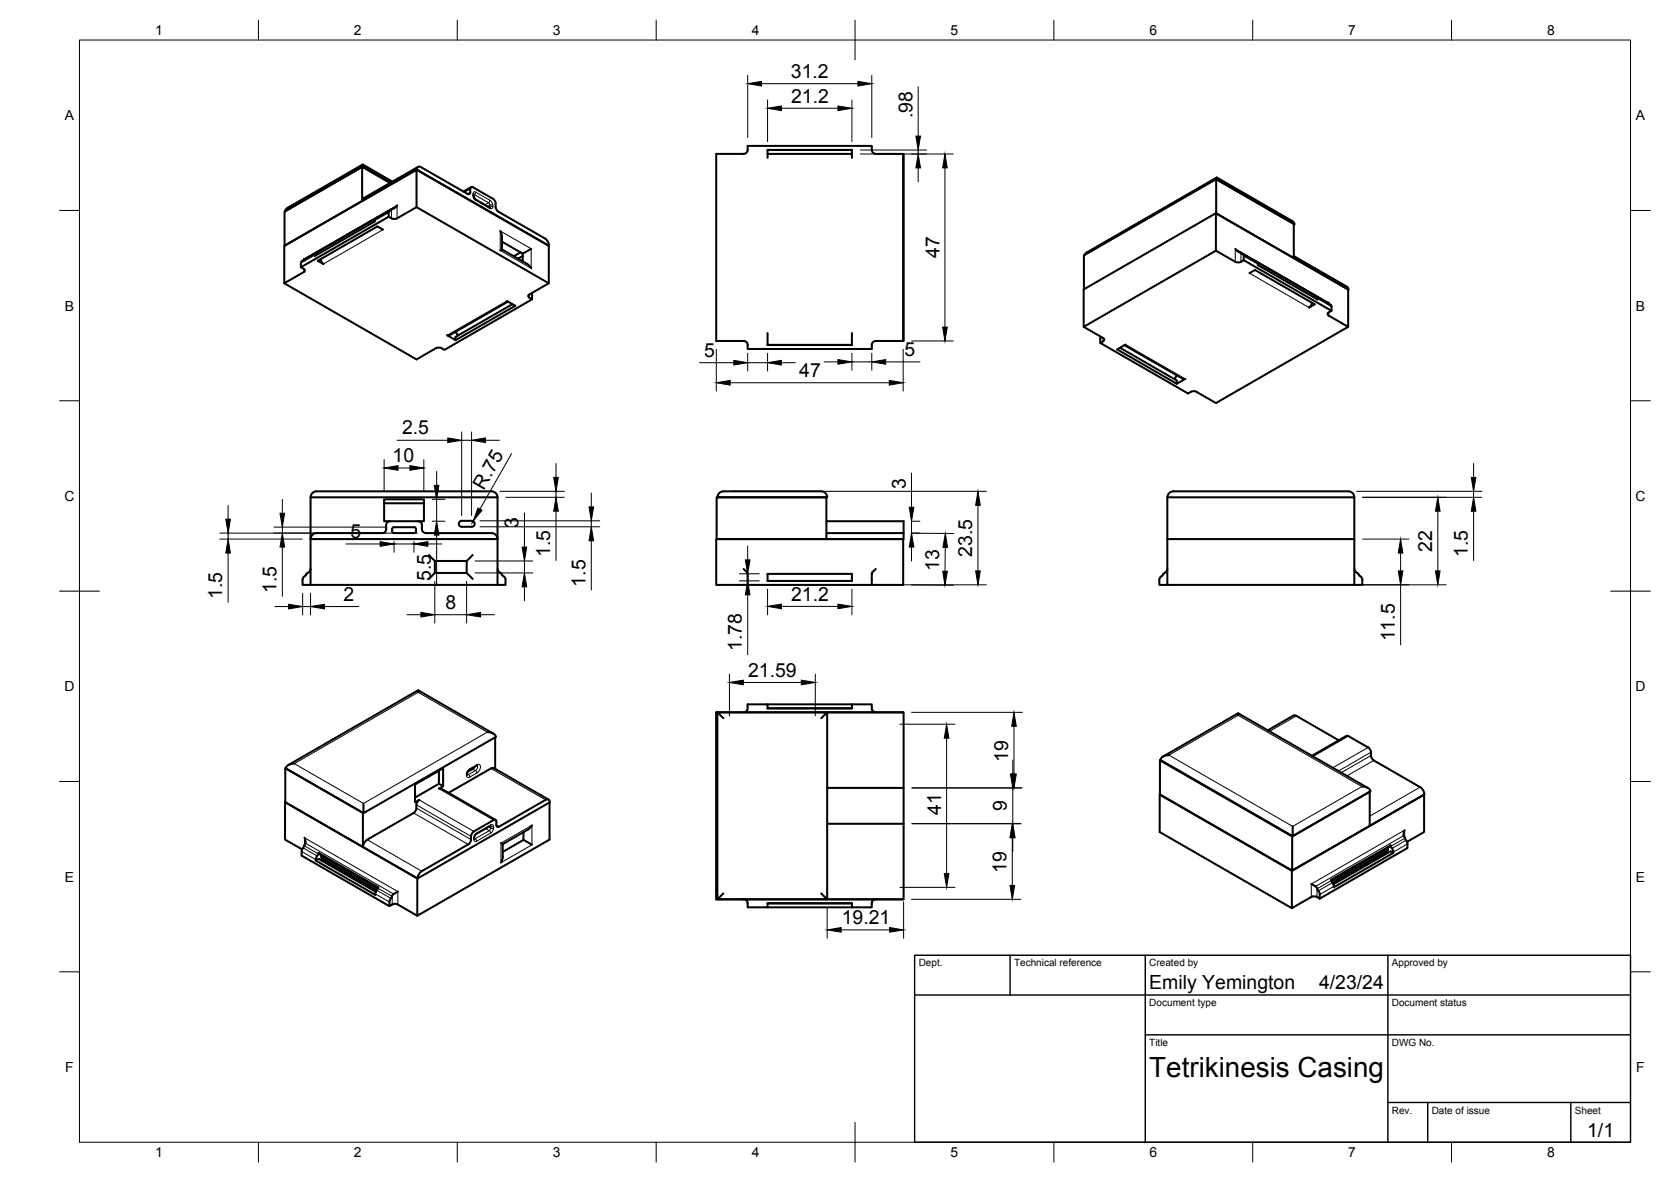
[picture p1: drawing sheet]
<svg xmlns="http://www.w3.org/2000/svg" width="420mm" height="297mm" viewBox="0 0 420 297" stroke-linecap="round" stroke-linejoin="round" font-family="sans-serif">
<!-- layer: Visible -->
<g fill="none" stroke="#000" stroke-width=".51">
<path d="M188 37.7v-1h31.2v1a1.01 1.01 0 0 0 1 1h6.9M188 37.7a1.04 1.04 0 0 1-1 1h-6.9v47h6.9a1.01 1.01 0 0 1 1 1M193 39.7v-2h21.2v2M193 38.7h21.2M193 37.7h21.2M227.1 38.7v47M72.3 52.2l-.4 .4-.2 .5M91.1 41.9l-19.6 11.3v8.6l19.6-11.3M91.2 41.3v.6l7 4M91.2 41.9l-19.5 11.2M94.9 54.6l-.1 .1M96.3 57.7l-1.4-.8-15 8.6 1.4 .8"/>
<path d="M97.7 54.5l-22.1 12.7M97.9 53l-3.5 2-.2 .7-15 8.6v-.5l.4-.2M98.1 46l-7-4.1v8.6M98.5 52.5l-22.2 12.9M98.7 45.6l-7.5-4.3-18.9 10.9M98.8 52.5l-1 .7-.1 1.3a1.98 1.98 0 0 0 2.2 .4M99.8 54.9l4.9-2.8v-9.4l-33.2 19.1v9.4l5.1-3v-.5l-1-.5v-1.1M99.9 51.6l-.5 .6-.6 .3M104.7 52.1l33.3 19.1M104.7 42.7l33.3 19.1M104.8 42.6l-13.7 7.9M104.8 42.6l33.2 19.2"/>
<path d="M104.8 42.6l.1-.3a.61 .61 0 0 1 1-.3l11.6 6.7 .6 .1 .2-.5M105.1 41.9l-13.7 7.9-.3 .7M118.4 47l-1.9 1.1M119 47.1l4.9 2.8 .5 .5 .2 .7M119 47.1l-.3-.1-.4 .2-.1 1.1M119.1 48.8v.7l.4 .6 3.6 2.1M124.6 52l.2 .7 .5 .5M124.6 51.1v.9M125.3 53.2l11.7 6.7 .8 1 .3 .8M125.8 58l.4 1.1v3.6l6.3 3.6 1.1 1.1M305.7 53.6l-33.2 19.1v9.4l4.9 2.8 .3 .4-.3 .5M305.8 45v8.6l19.5 11.3v-8.6l-19.5-11.3-33.3 19.2v8.5"/>
<path d="M305.9 44.6l-32.6 18.8-.6 .7M324.8 55.5l-18.9-10.9v.5l19.6 11.3h-.2M324.9 55.5l.4 .4 .2 .4M71.5 71.2l33.2 19.1 5.3-2.9a1.98 1.98 0 0 1 1.7 .5l22.1-12.7M75.9 65.7l-.2 .4M76.4 65.1l.1 .1M79.4 63.6l-3.5 2.1M79.6 63.6l.3-.4 .2 .6M80.6 65.1l.2 .7 .5 .6M126.2 60.7l5.2 3M126.2 62.7l-.4 .2M127.4 75.6l2.2 1.2-15 8.7"/>
<path d="M127.7 75.8l-14.8 8.5h-.5l2.2 1.2v-.8l14.2-8.3M130.9 63.4l-1.7 1M131.4 63.7v2M131.4 64.3l-1.1 .7M131.4 65.5l-.1 .1M133.6 62.5l-2.1 1.2M133.7 73.6l.1 .6M138 61.8v9.4l-5.1 3v.4l.9 .6v-1M138 61.8h.1M305.7 63l-33.2 19.1M310.6 62.5l.5 .6 1.3 .7M311.9 63.5l22.3 12.9"/>
<path d="M312.4 63.8l.3 .5M312.5 63.9l3.6 2 .2 .7 15 8.7v-.3M312.7 64.4v1a1.96 1.96 0 0 1-2.1 .4l-4.9-2.8v-9.4l33.3 19.1v9.4l-5.1-3v-.4l.9-.6v-1l-.2-.5M312.7 65.4l22.1 12.7M314.2 68.7l1.4-.9 15 8.7-1.5 .8M315.6 65.6v.1M325.3 64.4l13.4 7.7 .4 .7M325.3 64.9l13.7 7.9M329.9 76.1l-.2 .7-.5 .5M330.9 74.5l-.4-.3-.1 .5M330.9 74.5l.4 .5M331 74.6l3.6 2"/>
<path d="M334.1 76l-.2 .1M114.6 83.3l.6 1M193 83.7v3h21.2v-3M227.1 85.7h-6.9a1.01 1.01 0 0 0-1 1v1h-31.2v-1M276.6 86.2l22.1 12.7 .7-.4M276.8 84.6l-.2 1.6 .8-.4M281.6 87.4l14.3 8.2v.8l2.1-1.2M282.7 86.7l14.8 8.5h.5M283 86.6l-2.1 1.2 15 8.6M295.9 94.3l-.6 1M299.4 98.5l.8-.2 .7 .2M339 82.1l-33.3 19.2-4.9-2.8"/>
<path d="M78.1 135.5h47M78.1 125a1.49 1.49 0 0 1 1.5-1.5h44a1.49 1.49 0 0 1 1.5 1.5M96.6 125.5h10v5.5h-10zM96.6 126.5h10M97.1 132v1a1.01 1.01 0 0 1-1 1h-16.5a1.49 1.49 0 0 0-1.5 1.5M98.1 131a1.01 1.01 0 0 0-1 1M98.6 133.5l.1 .2 .4 .3h5l.3-.1 .2-.4M99.1 132.5h5M99.1 132.5l-.4 .2-.1 .8M104.1 132.5l.4 .2 .1 .8M105.1 131a1.01 1.01 0 0 1 1 1M106.1 132v1a1.01 1.01 0 0 0 1 1"/>
<path d="M107.1 134h16.5a1.49 1.49 0 0 1 1.5 1.5M107.8 139.5l1.5 1.5v3M115.6 131.1l.5-.2h2.5a.75 .75 0 0 1 .8 .7 .75 .75 0 0 1-.8 .8h-2.5a.75 .75 0 0 1-.7-.5 .75 .75 0 0 1 .2-.8zM118.9 139.5l-1.6 1.5h-8M125.1 135.5v11.5h2v-1.6l-1-1.2M125.1 125h-47v22M125.1 125v10.5M180.2 125h27.6v10.5h-27.6zM181.9 123.5h24.6a1.49 1.49 0 0 1 1.5 1.5h-27.6a1.54 1.54 0 0 1 1.5-1.5M207.8 134h19.4v1.5h-19.4M207.8 131h19.4v3M293.5 135.5v11.5h-2v-1.6l.5-.6"/>
<path d="M293.5 135.5v-10.5h47v10.5M293.5 135.5h47M293.5 125a1.49 1.49 0 0 1 1.5-1.5h44a1.49 1.49 0 0 1 1.5 1.5M340.5 135.5v11.5h2v-1.3M77.1 144.2l-1 1.2v1.6h2M78.1 143l-.2 .5-.8 .7M78.1 147h47M107.8 145.5l1.5-1.5h8l1.6 1.5M117.3 141v3M125.1 143l.2 .5 .4 .4M125.7 143.9l.4 .3M187 143l.2 .2a1.61 1.61 0 0 1 .8 2v1.8"/>
<path d="M188 147h-7.9v-11.5h47v11.5h-7.9M193 144.2h21.2v1.8h-21.2zM220.2 143l-.2 .2a1.66 1.66 0 0 0-.8 2v1.8h-31.2M292.5 144.2l-.5 .6M293.5 147h47M293.5 143l-.1 .5-.9 .7M340.6 143l.1 .5 .8 .7M341.6 144.2l.4 .6M342.1 144.8l.3 .4 .2 .5M105.1 173.5v.5M180.2 179v47h27.6M180.4 179v47"/>
<path d="M193 177h21.2M207.8 179h-27.7l.1 47M208 179v47l-1.5-1.5M208 179h19.2v47h-19.2M208 179h19.1M219.3 178.4l-.1-1.4h-5v1h-21.2v-1h-5a1.44 1.44 0 0 1-1 2M219.3 178.4l.4 .4 .5 .2M311.3 179.2v.6M325.2 179.8l-6.4 3.7M325.2 179.8l.8 .1 10.6 6.1M71.7 193l19.5 11.3v8.6l-19.5-11.3zM71.9 192.9l-.2 .1"/>
<path d="M74 191.9h-.6a1.68 1.68 0 0 0-1.5 1.2l19.5 11.3M110.4 198.2l1-.6v-4.5l-7 4.1v4.4l1-.6-.5 .5-.2 .8M110.4 193.7v3.3M110.8 198.1l13.8 7.9M110.9 198.1l-.5 .1M111.4 197.6l-1-.6-6 3.4M112.8 199.2l10.7-6.1 .5-.1 13.9 7.9M119.3 192.7l-.4 .5-1.3 .8M120 192.4l-2 1.1-.4 .5-.2 .7M122.5 184h.6a1.68 1.68 0 0 1 1.6 1.2l-33.3 19.2v-2.5M124 184.3l-18.9-10.8-32.6 18.7M124.5 185.3v7.9"/>
<path d="M181.9 180.5l-1.5-1.5h27.6l-1.5 1.5M208 198h19.2M291.6 199.7l33.2 19.1M291.7 199.7l-.1 9.4 33.2 19.1M291.7 199.7l33.2 19.1 19.5-11.3M291.7 191.1l33.2 19.1M291.8 191l-.1 .1v8.6M291.8 191l33.2 19.1M292.4 190.1l18.9-10.9 32.6 18.8M293.9 189.8h-.5a1.68 1.68 0 0 0-1.6 1.2M342.4 197.7h.6a1.68 1.68 0 0 1 1.6 1.2M344 187.8l-5.3-2.9-8.8 5"/>
<path d="M344 187.8l.3 .2a1.98 1.98 0 0 1 .4 1.9M344.6 198.9l-19.6 11.2v-2.4M344.7 189.9l.2 .7 .5 .5 11.7 6.7 .8 1 .2 .8-13.7 7.9M71.7 201.5v.1M75.8 214v1l22.1 12.7M76 213.5l-4.3-2.5v-9.4l33.2 19.1v9.4l-4.9-2.8M76.6 210.5l.2 .7v.7M76.8 211.9l-.9 2.1M79.4 216.2l15 8.7 .1-.7 .6-1.2M80.1 214.4l15 8.6M80.3 214.7l-.2-.3-.6 1.1-.1 .7 .7-.4 14.4 8.3M80.3 214.7l14.7 8.4"/>
<path d="M80.8 214.9v.3M80.8 215.2v.2M80.8 215.4l.2 .5 13.7 7.9M81.2 216l-.4 .2M91.2 212.9l13.8 7.9M104 204.3l-11.7 6.7-.8 1-.2 .8M104.7 202.3v.8M104.7 203.1l-.2 .7-.5 .5M119.2 208.9l-.3 .3a2.54 2.54 0 0 0-.5 2.1l-.7 .9-11.6 6.7-.9 1-.2 .9M123.3 207.5l-3.6 2.1-.4 .5v.7M124.8 206.5l.1 1.1 .3 .2 .3-.1M124.8 206.5l-.2-.5-.5 .1-5 2.8"/>
<path d="M126 211.9l.4 .2M131.6 211.1l-5.2 3M131.6 209.1v2M131.7 211.1l2.1 1.2M133.8 207.4l-1.1 1.1-6.3 3.6v3.6l-.4 1.1M137.2 201l-11.7 6.7M137.2 201a.64 .64 0 0 1 .7-.1 .64 .64 0 0 1 .3 .7l-33.2 19.2M138.2 201.7v9.3l-33.3 19.1M208 207h19.2M344.4 207.5v-8.5l-19.5 11.2v8.6M348.5 214.1l.4 .2M349 213l-.3 1-13.7 7.9"/>
<path d="M349.6 212.5l-14.9 8.6v.2l14.7-8.5M349.7 212.5l-.2 .2M349.7 212.4v.3M349.7 212.7l.3 .5M350 213.2l.4 .9M350.4 214.1v.2l-.7-.4-14.5 8.3M350.4 214.3l-15 8.7-.1-.7-.6-1M353.2 208.6a1.49 1.49 0 0 0 0 1.8l.7 1.4v1.3l-22.1 12.7M353.8 211.6l4.3-2.5v-9.4l-33.3 19.1v9.4l5.2-2.9a1.98 1.98 0 0 1 1.8 .5v-1.3l-.3-.6M98.3 225.8l-.4 .6v1.3a1.93 1.93 0 0 1 2.2-.4M98.6 225.1l-.3 .7M100.1 224l-1.2 .7-.3 .4"/>
<path d="M181.9 224.5l-1.5 1.5h27.6M187 226a1.49 1.49 0 0 1 1 2h5v-1h21.2v1M193 228h21.2M208 226h19.1M219.3 226.6l-.1 1.4h-5M220.2 226l-.5 .2-.4 .4M329.7 222.1a2.48 2.48 0 0 1 1.8 1.8"/>
</g>
<!-- layer: Visible Narrow -->
<g fill="none" stroke="#000" stroke-width=".25">
<path d="M96.3 57.7l-15 8.6M97.7 53.4l-3.5 2.1M98.4 52.7l-.4 .2M98.4 52.6v2.3M99.8 54.9v-3.3l-23.4 13.5v.2M118.2 48.3l-.7 .4M118.2 47.5l-1.4 .8M119 48.7l.2-.5 .5 .1-.2 .4-.4 .2M119 49.1l.2 .7 .5 .5M119 48.7v.4M119 49.1l.1 .2M119 48.7l.1 .2"/>
<path d="M119.1 49l.2-.1 3.5 2.1M119.6 50.1l.1 .2M119.7 48.3l3.5 2M119.7 50.3l3.5 2.1M122.8 51l-.9 .5M122.8 50.9l.4 .6M123.2 51.6v.4M123.2 51.6l-.6 .3M123.2 52l-.2 .1M123.2 52l-.1 .2M123.2 50.3l-.4 .6M123.2 50.3l.5 .6 .2 .7"/>
<path d="M123.2 52h.7M123.2 51.5h.7M123.9 51.6v.4M123.9 52l-.2 .4h-.5l-.1-.3M125.8 58l7.8 4.5v4.9l-7.8-4.5zM76.4 67.6v.8M79.2 64.1l-3.6 2M79.8 63.4l-.4 .2M127.4 75.6l-15 8.7M133.1 74v.8M310.6 65.8v-3.3l23.5 13.6v.2M312 63.5v2.3"/>
<path d="M312.1 63.7l.4 .2M312.7 64.4l3.6 2M314.2 68.7l14.9 8.6M330.6 74.3l.4 .3M331.3 75l3.5 2.1M334.1 78.5v.8M277.4 84.9v.9M283 86.6l15 8.6M326 179.9l-6.8 3.9M74 191.9l31.1-17.9 17.4 10-31.1 17.9zM110.4 198.2l13.7 7.9M117.4 194.7h.2a.46 .46 0 0 1 .6 .6"/>
<path d="M118.2 193.2l-.1 .2M118.9 193.2l.6 .4M119.5 193.6l-1.7 1.1-.4-.3M119.6 193.6l.3 .6M119.9 192.2l-1.8 1-.7 .8a.86 .86 0 0 0 .4 1.4l2.1-1.1M119.9 192.2l-.1 .2M119.9 192.2l.4-.1a.98 .98 0 0 1 .1 1.7l-.5 .5M119.9 192.4l.1 .6-.4 .6M123.4 193.1l13.8 7.9M293.9 189.8l17.4-10 31.1 17.9-17.4 10zM339 185l-8.8 5.1M344 187.8l-8.9 5.1"/>
<path d="M344.7 189.9l-7.5 4.3M344.7 189l-8.2 4.8M345.4 191.1l-6.7 3.9M357.1 197.8l-12.7 7.3M75.8 214l3.6 2M76.2 213.1l3.5 2M76.5 212.5l3.5 2.1M76.6 212.4v-1.9l23.4 13.6v3.2M76.8 211.9l22.2 12.8M80.8 215.2l14.2 8.2M80.8 215.4l14.1 8.1M92.3 211l13.7 7.9"/>
<path d="M104 204.3l13.7 7.9M104.7 203.1l13.7 7.9M104.7 202.3l13.7 7.9M105.4 201l13.7 7.9M119.1 210.6v.4M119.3 210.8l.4 .1 .1 .5M119.3 210.8l-.2 .2 .3 .4h.5M119.3 210.4l-.2 .2M119.8 209.3l-.1 .3M119.9 209.3l-.5 .6-.3 .7M122.1 208.2l.9 .6M122.8 207.8l.6 .3"/>
<path d="M123 208.8l-3.5 2-.2-.1M123.2 207.6l.2 .1v.4M123.4 207.3l-3.6 2M123.4 209.4l-3.6 2M123.4 208.1l-.4 .6M123.4 207.3l-.1 .2M123.4 207.3h.5l.2 .4-.5 .1-.3-.3M123.4 208.1h.7M124.1 207.7v.4M124.1 208.1l-.2 .7-.5 .6-.4-.7M124.8 207.3l.7 .4M126 211.9l7.8-4.5v4.9l-7.8 4.5z"/>
<path d="M349 213.3l-14.2 8.2M349 213.5l-14.1 8.1M353 210l-22.2 12.8M353.2 210.5v-1.9l-23.5 13.6v3.2M353.3 210.6l-3.6 2.1M353.5 211.2l-3.5 2M353.9 212.1l-3.5 2M94.4 224.6l3.5 2.1M94.7 223.7l3.6 2.1M95 223.2l3.6 2M98.6 225.1v2.2M331.1 223.2v2.2"/>
<path d="M334.7 221.3l-3.5 2M335 221.8l-3.5 2.1M335.4 222.7l-3.6 2.1"/>
</g>
<!-- layer: BORDER -->
<g fill="none" stroke="#000" stroke-width=".25">
<path d="M20 10.1h390v276.9h-390zM65 5.1v5M115 5.1v5M165 5.1v5M215 5.1v10M265 5.1v5M315 5.1v5M365 5.1v5M15 52.9h5M410 52.9h5M15 100.7h5M410 100.7h5"/>
<path d="M15 148.6h10M405 148.6h10M15 196.4h5M410 196.4h5M15 244.2h5M410 244.2h5M65 287v5M115 287v5M165 287v5M215 282.1v9.9M265 287v5M315 287v5"/>
<path d="M365 287v5"/>
</g>
<!-- layer: TITLEBLOCK -->
<path d="M230 240.1h180v46.9h-180zM230 250h180M254 240.1v9.9M288 240.1v46.9M349 240.1v46.9M288 260.1h122M349 277.1h61M359 277.1v9.9M395 277.1v9.9" fill="none" stroke="#000" stroke-width=".36"/>
<!-- layer: FD_Dimensions -->
<g fill="none" stroke="#000" stroke-width=".25">
<path d="M188 18.9v15.7M219.2 18.9v15.7M191.5 21h24.2M193 25.1v10.5M196.5 27.2h14.2M214.2 25.1v10.5M216.3 38.7h23.4M216.3 37.7h16.7M230.9 21.8v12.4M230.9 37.7v1M230.9 42.2v3.5M237.6 42.2v40"/>
<path d="M175.9 91.2h8.6M180.1 87.8v10.5M183.6 96.2h40M188 88.8v4.4M188 91.2h5M193 88.8v4.4M196.5 91.2h3.5M207.2 90.9h3.5M214.2 88.8v4.2M214.2 90.9h5M219.2 88.8v4.2M222.7 90.9h8.6"/>
<path d="M227.1 87.8v10.5M229.2 85.7h10.5M96.6 115.5v7.9M99.8 110.6h12.8M100.1 117.6h3M106.6 115.5v7.9M109.8 118.5v3.5M116.1 108.5v21M116.1 110.6h2.5M118.6 108.5v21M122.1 110.6h3.5M128.6 114l-7.9 13.9"/>
<path d="M139.8 116.5v3.5M229.2 118.9v8.6M370.5 116.5v3.5M55.2 134h49.8M55.2 135.5h20.8M57.4 127v3.5M57.4 134v1.5M57.4 139v12.3M68.9 132.5h28.1M71 125.5v3.5M71 132.5v1.5M71 137.5v12.3"/>
<path d="M87 136.7h8.6M99.1 136.1v2.7M99.1 136.7h5M104.1 136.1v2.7M107.6 136.7h3.5M108.7 125.5h3.2M108.7 131h3.2M109.8 125.5v5.5M109.8 134.5v12.7M119 131l-.4 .6M120.7 130.9h30.1M120.7 132.4h30.1"/>
<path d="M125.7 123.5h16.2M127.2 125h14.7M131.9 128.9v8.6M139.8 123.5v1.5M139.8 128.5v12.4M148.7 123.9v3.5M148.7 130.9v1.5M148.7 135.9v12.4M184 123.5h64M188 137.2v3.5M229.2 131v3M229.2 137.5v3.5"/>
<path d="M229.3 131h2M229.3 134h2M229.3 134l10.5 .1M237.7 137.5l-.1 6.1M245.9 127v16.5M341.1 123.5h31.5M342.6 125h30M342.6 135.5h11.7M352.2 139v4.5M361.5 128.5v15M370.5 123.5v1.5M370.5 128.5v12.4"/>
<path d="M69.1 152.4h3.5M76.1 149.1v5.4M76.1 152.4h2M78.1 149.1v5.4M81.6 152.4h8.6M102.3 154.5h3.5M109.3 146.1v10.5M109.3 154.5h8M117.3 146.1v10.5M119.4 144h14.6M119.4 141h14.6M120.8 154.5h3.5"/>
<path d="M131.9 141v3M131.9 147.5v3.5M185.9 144.2h5M185.9 146h5M188 144.2v1.8M188 149.5v15M189.1 147h58.9M193 148.1v6.4M196.5 152.4h14.2M214.2 148.1v6.4M229.2 147l10.5 .1M342.6 147h21"/>
<path d="M352.2 147v15.1M183.4 169.4v10.5M186.9 171.5h14.6M205 169.4v10.5M229.2 179h27.9M226.3 182h13.8M229.3 198h27.8M238 185.5v34M254.7 191v3.5M254.7 198v9M255 182.5v12M229.3 207h27.5"/>
<path d="M254.5 210.5v12M254.7 210.5v3.5M208 228.1v7.7M211.5 233.7h12.2M226.3 223h13.8M227.2 226.6v9.2M229.2 226h27.4"/>
</g>
<g fill="#000" stroke="#000" stroke-width=".25">
<path d="M188 21l3.5-.5v1.1zM193 27.2l3.5-.6v1.2zM210.7 26.6l3.5 .6-3.5 .6zM215.7 20.5l3.5 .5-3.5 .6zM230.3 34.2h1.2l-.6 3.5zM230.9 38.7l.6 3.5h-1.2zM237.6 38.7l.6 3.5h-1.2zM180.1 96.2l3.5-.6v1.2zM184.5 90.6l3.5 .6-3.5 .5zM193 91.2l3.5-.6v1.1zM210.7 90.4l3.5 .5-3.5 .6zM219.2 90.9l3.5-.5v1.1z"/>
<path d="M223.6 95.6l3.5 .6-3.5 .6zM237 82.2h1.2l-.6 3.5zM96.6 117.6l3.5-.6v1.2zM103.1 117l3.5 .6-3.5 .6zM112.6 110.1l3.5 .5-3.5 .6zM118.6 110.6l3.5-.5v1.1zM139.2 120h1.2l-.6 3.5zM369.9 120h1.2l-.6 3.5zM56.8 130.5h1.1l-.5 3.5zM57.4 135.5l.5 3.5h-1.1zM70.4 129h1.2l-.6 3.5zM71 134l.6 3.5h-1.2z"/>
<path d="M95.6 136.1l3.5 .6-3.5 .6zM104.1 136.7l3.5-.6v1.2zM109.2 122h1.2l-.6 3.5zM109.8 131l.6 3.5h-1.2zM120.2 127.7l1 .5-2.2 2.8zM131.3 137.5h1.1l-.5 3.5zM139.8 125l.6 3.5h-1.2zM148.1 127.4h1.2l-.6 3.5zM148.7 132.4l.6 3.5h-1.2zM229.2 134l.6 3.5h-1.2zM228.6 127.5h1.2l-.6 3.5zM237.7 134.1l.6 3.5-1.2-.1z"/>
<path d="M245.9 123.5l.6 3.5h-1.2zM352.2 135.5l.5 3.5h-1.1zM361.5 125l.6 3.5h-1.2zM370.5 125l.6 3.5h-1.2zM72.6 151.9l3.5 .5-3.5 .6zM78.1 152.4l3.5-.5v1.1zM105.8 153.9l3.5 .6-3.5 .6zM117.3 154.5l3.5-.6v1.2zM131.9 144l.5 3.5h-1.1zM187.4 140.7h1.2l-.6 3.5zM188 146l.6 3.5h-1.2zM193 152.4l3.5-.6v1.2z"/>
<path d="M210.7 151.8l3.5 .6-3.5 .6zM237 143.6h1.2l-.6 3.5zM245.3 143.5h1.2l-.6 3.5zM351.6 143.5h1.1l-.5 3.5zM360.9 143.5h1.2l-.6 3.5zM183.4 171.5l3.5-.6v1.2zM201.5 170.9l3.5 .6-3.5 .6zM238 182l.6 3.5h-1.2zM254.1 194.5h1.1l-.5 3.5zM255 179l.5 3.5h-1.1zM254.4 194.5h1.1l-.5 3.5zM237.4 219.5h1.2l-.6 3.5z"/>
<path d="M254.5 207l.6 3.5h-1.1zM254.7 207l.5 3.5h-1.1zM208 233.7l3.5-.6v1.2zM223.7 233.1l3.5 .6-3.5 .6zM254 222.5h1.1l-.6 3.5z"/>
</g>
<text font-size="7" x="289" y="270.6">Tetrikinesis Casing</text>
<g font-size="4.9">
<text x="198.9" y="19.6">31.2</text>
<text x="198.9" y="25.8">21.2</text>
<text x="229.4" y="29.8" transform="rotate(-90 229.4 29.8)">.98</text>
<text x="236.2" y="64.8" transform="rotate(-90 236.2 64.8)">47</text>
<text x="177.1" y="89.7">5</text>
<text x="227.4" y="89.5">5</text>
<text x="201" y="94.8">47</text>
<text x="101.1" y="109.2">2.5</text>
<text x="98.7" y="116.1">10</text>
<text x="121.6" y="123.3" transform="rotate(-60 121.6 123.3)">R.75</text>
<text x="227.7" y="122.8" transform="rotate(-90 227.7 122.8)">3</text>
<text x="88.2" y="135.2">5</text>
<text x="130.4" y="132.8" transform="rotate(-90 130.4 132.8)">3</text>
<text x="138.3" y="140" transform="rotate(-90 138.3 140)">1.5</text>
<text x="236.2" y="143.4" transform="rotate(-90 236.2 143.4)">13</text>
<text x="244.4" y="140" transform="rotate(-90 244.4 140)">23.5</text>
<text x="360.1" y="138.6" transform="rotate(-90 360.1 138.6)">22</text>
<text x="369.1" y="140" transform="rotate(-90 369.1 140)">1.5</text>
<text x="69.5" y="149" transform="rotate(-90 69.5 149)">1.5</text>
<text x="108.3" y="146" transform="rotate(-90 108.3 146)">5.5</text>
<text x="147.2" y="147.4" transform="rotate(-90 147.2 147.4)">1.5</text>
<text x="55.9" y="150.5" transform="rotate(-90 55.9 150.5)">1.5</text>
<text x="86.3" y="151">2</text>
<text x="112" y="153">8</text>
<text x="198.9" y="151">21.2</text>
<text x="350.7" y="161.2" transform="rotate(-90 350.7 161.2)">11.5</text>
<text x="186.5" y="163.7" transform="rotate(-90 186.5 163.7)">1.78</text>
<text x="188.1" y="170">21.59</text>
<text x="253.5" y="191.4" transform="rotate(-90 253.5 191.4)">19</text>
<text x="253.2" y="203.9" transform="rotate(-90 253.2 203.9)">9</text>
<text x="236.6" y="204.8" transform="rotate(-90 236.6 204.8)">41</text>
<text x="253.1" y="219.4" transform="rotate(-90 253.1 219.4)">19</text>
<text x="211.7" y="232.2">19.21</text>
<text x="289" y="248.5">Emily Yemington</text>
<text x="331.7" y="248.5">4/23/24</text>
<text x="399.1" y="285.7">1/1</text>
</g>
<g font-size="3.5">
<text x="39" y="8.8">1</text>
<text x="89" y="8.8">2</text>
<text x="139" y="8.8">3</text>
<text x="189" y="8.8">4</text>
<text x="239" y="8.8">5</text>
<text x="289" y="8.8">6</text>
<text x="339" y="8.8">7</text>
<text x="389" y="8.8">8</text>
<text x="16.3" y="30.2">A</text>
<text x="411.3" y="30.2">A</text>
<text x="16.3" y="78">B</text>
<text x="411.3" y="78">B</text>
<text x="16.2" y="125.9">C</text>
<text x="411.2" y="125.9">C</text>
<text x="16.2" y="173.7">D</text>
<text x="411.2" y="173.7">D</text>
<text x="16.3" y="221.6">E</text>
<text x="411.3" y="221.6">E</text>
<text x="16.4" y="269.4">F</text>
<text x="411.4" y="269.4">F</text>
<text x="39" y="290.8">1</text>
<text x="89" y="290.8">2</text>
<text x="139" y="290.8">3</text>
<text x="189" y="290.8">4</text>
<text x="239" y="290.8">5</text>
<text x="289" y="290.8">6</text>
<text x="339" y="290.8">7</text>
<text x="389" y="290.8">8</text>
</g>
<g font-size="2.5">
<text x="231" y="242.9">Dept.</text>
<text x="255" y="242.9">Technical reference</text>
<text x="289" y="242.9">Created by</text>
<text x="350" y="242.9">Approved by</text>
<text x="289" y="252.8">Document type</text>
<text x="350" y="252.8">Document status</text>
<text x="289" y="262.9">Title</text>
<text x="350" y="262.9">DWG No.</text>
<text x="350" y="279.9">Rev.</text>
<text x="360" y="279.9">Date of issue</text>
<text x="396" y="279.9">Sheet</text>
</g>
</svg>
